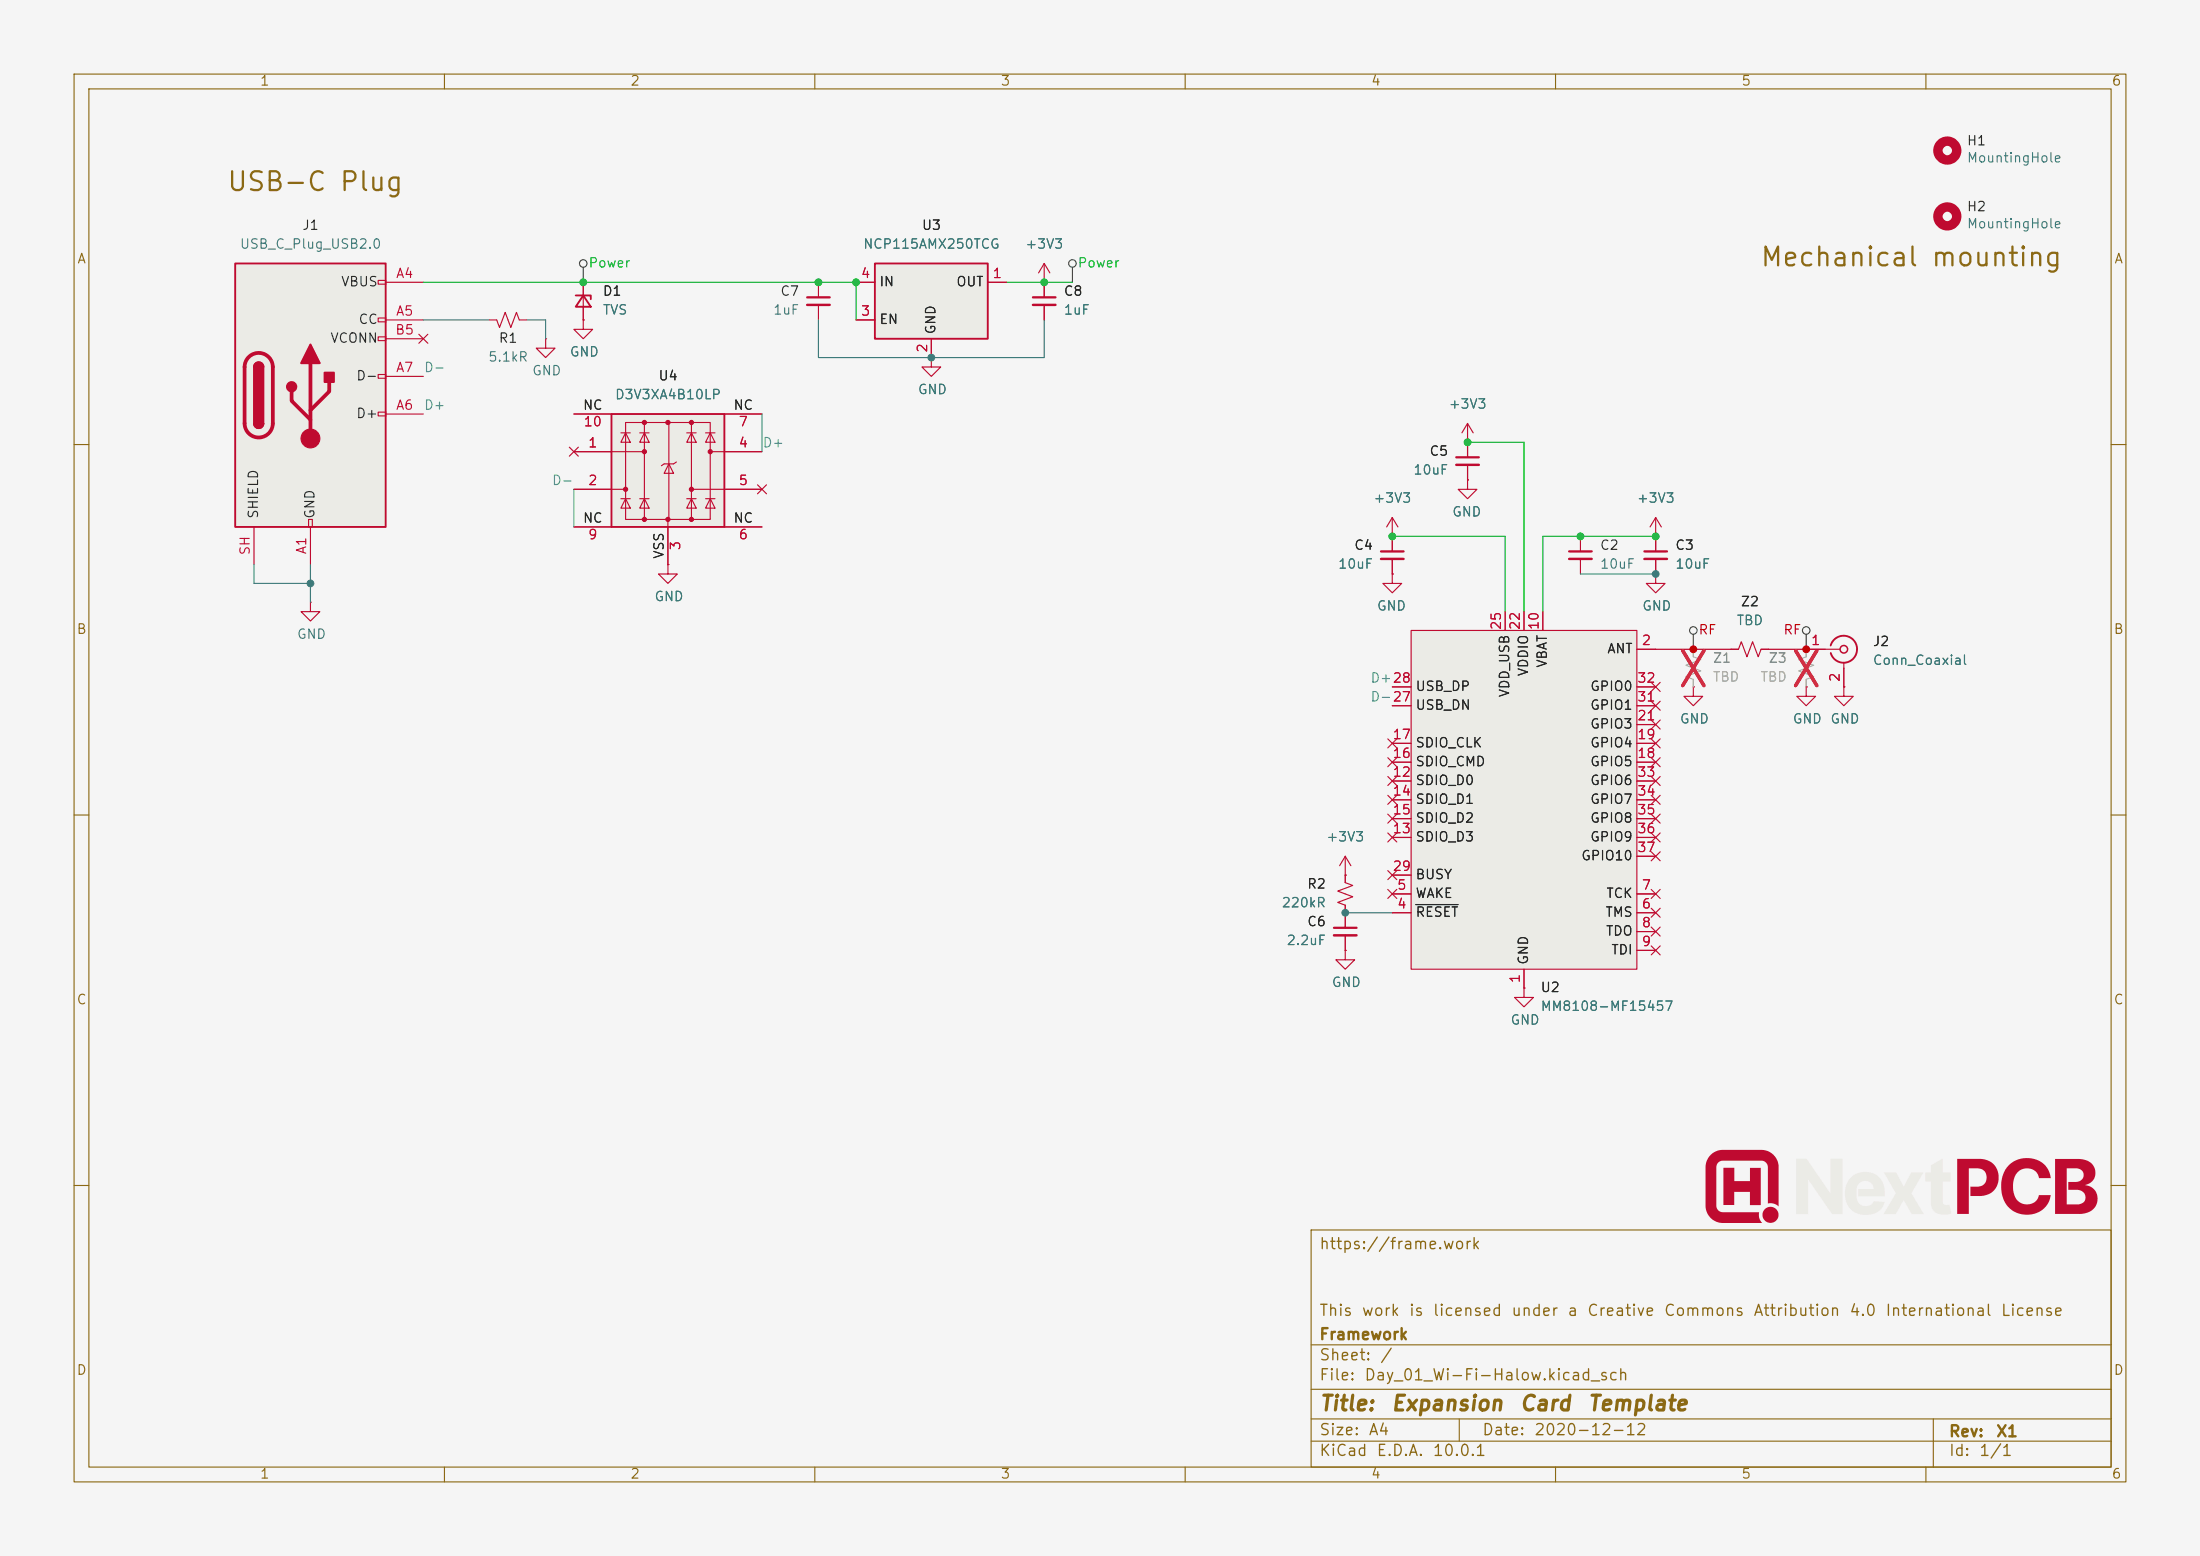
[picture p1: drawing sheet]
<svg xmlns="http://www.w3.org/2000/svg" width="297mm" height="210mm" viewBox="0 0 297 210" stroke-linecap="round" stroke-linejoin="round" font-family="sans-serif">
<path d="M0 0h297v210h-297z" fill="#f5f5f5" stroke="#f5f5f5" stroke-width=".14"/>
<g fill="none" stroke="#8b6914" stroke-width=".15">
<path d="M10 10h277v190h-277zM12 12h273v186h-273zM60 10v2M110 10v2M160 10v2M210 10v2M260 10v2M10 60h2M285 60h2M10 110h2M285 110h2M10 160h2"/>
<path d="M177 166h108v32h-108zM285 160h2M60 198v2M110 198v2M160 198v2M177 194.5h108M177 191.5h108M177 187.5h108M177 181.5h108M197 191.5v3M210 198v2M260 198v2"/>
<path d="M261 191.5v6.5"/>
</g>
<g fill="#ebebe6">
<path d="M242.5 156.4h1.4l3.2 4.7v-4.7h1.6v7.5h-1.4l-3.2-4.7v4.7h-1.6z"/>
<path d="M249.9 158.9a2.67 2.67 0 0 1 3-.5 2.67 2.67 0 0 1 1.5 2.6v.5h-3.5v-1h2l-.1-.6-.5-.4-.7-.1-.6 .3-.3 .7v1.2l.1 .6 .3 .4 .4 .1 .6 .1 .5-.2 .3-.5 1.5 .1-.3 .8-.7 .6-.8 .3-1.1 .1a2.76 2.76 0 0 1-2.4-3.6l.1-.2a2.67 2.67 0 0 1 .7-1.3z"/>
<path d="M254.3 158.2h1.7l1 2 1-2h1.7l-1.7 2.9 1.7 2.8h-1.6l-1.1-1.9-1.1 1.9h-1.6l1.6-2.8z"/>
<path d="M260.7 157.3l1.6-.9v1.8h1v1.3h-1v2.7l.2 .4h.7l.2 1.2-.8 .1-.8-.1-.6-.2-.4-.6-.1-.5v-3h-.8v-1.3h.8z"/>
</g>
<g fill="#bf0a30">
<path d="M232.7 157.6h1.4v1.8h2.1v-1.8h1.5v5l-1.5 .1v-1.8h-2.1v1.7h-1.4z"/>
<path d="M230.9 155.9a2.33 2.33 0 0 1 1.7-.7h5.2a2.34 2.34 0 0 1 2.3 2.3v5.3a1.59 1.59 0 0 0-1.4-.4v-4.9l-.1-.4-.3-.2-.5-.2-5.2-.1-.6 .3-.3 .6v5.3l.2 .5 .3 .2 .3 .1h5a1.59 1.59 0 0 0 .4 1.5h-5.3a2.34 2.34 0 0 1-2.3-2.4v-5.2a2.33 2.33 0 0 1 .6-1.6z"/>
<path d="M264.2 156.4h3.4l.7 .2 .6 .4 .6 .6 .3 1-.1 1-.4 .9a2.62 2.62 0 0 1-2.2 .9h-1.1v-1.2l1.2-.1 .7-.3a1.25 1.25 0 0 0 .2-1.4 1.25 1.25 0 0 0-1.2-.7h-1.1v6.1h-1.6z"/>
<path d="M271.2 157.2a3.3 3.3 0 0 1 5.5 1.1l.2 .7h-1.6l-.2-.6-.4-.4-.6-.3h-.6l-.8 .3-.6 .7-.3 1v1.2l.3 .8 .7 .6 .6 .2h.8l.7-.4 .4-.8h1.5l-.2 1-.7 .8-.9 .6-1.1 .2a3.5 3.5 0 0 1-3.7-3.9 3.9 3.9 0 0 1 1-2.8z"/>
<path d="M277.4 156.4l3.7 .1 .9 .3 .6 .6 .3 .7-.2 .9-.4 .5-.8 .5 .8 .2 .6 .5 .3 .8-.1 .8-.3 .6-.5 .5-.6 .3-.8 .1h-3.5v-6.1h1.6v4.9l1.8-.1a.99 .99 0 0 0 .7-1.2 .99 .99 0 0 0-1.2-.7h-1.1v-1.1h1.2l.5-.2 .4-.5v-.4l-.1-.3-.3-.3-.5-.1h-3z"/>
<circle cx="239" cy="164" r="1.08"/>
</g>
<path d="M31.7 35.6h20.4v35.5h-20.4z" fill="#ebebe6"/>
<g fill="none" stroke="#bf0a30" stroke-width=".15">
<path d="M51.1 37.8h1v.6h-1zM52.1 38.1h5M51.1 42.9h1v.5h-1zM51.1 45.5h1v.5h-1zM51.1 50.5h1v.6h-1zM51.1 55.6h1v.5h-1zM52.1 43.2h5M52.1 55.9h5M52.1 50.8h5M52.1 45.7h5M34.3 71.1v5.1M41.7 70.1h.5v1h-.5z"/>
<path d="M41.9 71.1v5.1M188 72.4v2M188 75.4v2.1"/>
</g>
<path d="M31.7 35.6h20.4v35.5h-20.4zM34.3 49.5a.64 .64 0 0 1 .6-.6 .64 .64 0 0 1 .7 .6M34.3 57.2a.64 .64 0 0 0 .6 .6 .64 .64 0 0 0 .7-.6" fill="none" stroke="#bf0a30" stroke-width=".25"/>
<path d="M33.6 48.2a1.9 1.9 0 0 1 2-.4 1.9 1.9 0 0 1 1.2 1.7v7.7a1.91 1.91 0 0 1-1.9 1.8 1.91 1.91 0 0 1-1.9-1.8v-7.7a1.9 1.9 0 0 1 .6-1.3zM39.4 52.8v1.3l2.5 2.5M41.9 49v10.2M44.4 51.6v1.2l-2.5 2.6" fill="none" stroke="#bf0a30" stroke-width=".51"/>
<g fill="#bf0a30" stroke="#bf0a30" stroke-width=".25">
<path d="M34.3 49.5h1.3v7.7h-1.3z"/>
<path d="M34.5 49.1a.64 .64 0 0 1 .7-.2 .64 .64 0 0 1 .4 .6h-1.3z"/>
<path d="M34.3 57.2h1.3a.64 .64 0 0 1-.7 .6 .64 .64 0 0 1-.6-.6z"/>
<path d="M41.9 46.5l1.3 2.5h-2.6z"/>
<path d="M43.8 50.3h1.3v1.3h-1.3z"/>
<circle cx="39.4" cy="52.2" r=".63"/>
</g>
<circle cx="41.9" cy="59.2" r="1.27" fill="#bf0a30" stroke="#bf0a30" stroke-width=".15"/>
<path d="M186.4 74.4h3.1" fill="none" stroke="#bf0a30" stroke-width=".3"/>
<path d="M186.4 75.4h3.1" fill="none" stroke="#bf0a30" stroke-width=".33"/>
<path d="M190.5 85.1h30.5v45.7h-30.5z" fill="#ebebe6"/>
<g fill="none" stroke="#bf0a30" stroke-width=".15">
<path d="M141 38.1h.1M141 35.6l-.8 1.2M141 35.6l.7 1.2M141 35.6v2.5M125.7 48.3v1.2h1.3l-1.3 1.3-1.2-1.3h1.2M125.7 48.3h.1M198.1 59.7h.1M198.1 57.2v4.5M198.1 57.2l-.7 1.2M198.1 57.2l.8 1.2M188 72.4h.1M188 77.5v1.2h-1.3l1.3 1.3 1.2-1.3h-1.2"/>
<path d="M188 77.5h.1M188 69.9l-.8 1.2M188 69.9l.7 1.2M188 69.9v2.5M198.1 64.8v1.2h-1.3l1.3 1.3 1.3-1.3h-1.3M198.1 64.8h.1M198.1 62.7v2.1M213.4 72.4v2M213.4 75.4v2.1M223.5 72.4h.1M223.5 77.5v1.2h1.3l-1.3 1.3-1.3-1.3h1.3M223.5 77.5h.1"/>
<path d="M223.5 69.9l-.7 1.2M223.5 69.9l.8 1.2M223.5 69.9v4.5M223.5 75.4v2.1M41.9 81.3v1.3h1.3l-1.3 1.2-1.3-1.2h1.3M41.9 81.3h.1M188 95.3h2.5M188 92.7h2.5M190.5 85.1h30.5v45.7h-30.5zM203.2 82.6v2.5M205.7 82.6v2.5M208.3 82.6v2.5"/>
<path d="M221 87.6h2.5M221 97.8h2.5M221 95.3h2.5M221 92.7h2.5M228.6 92.7v1.3h1.3l-1.3 1.3-1.3-1.3h1.3M228.6 92.7h.1M233.7 87.6h1l.4-1 .7 2 .8-2 .8 2 .3-1h1.1M243.8 92.7v1.3h1.3l-1.3 1.3-1.2-1.3h1.2M243.8 92.7h.1M243.8 87.6h4.6M248.9 92.7v1.3h1.3l-1.3 1.3-1.3-1.3h1.3M248.9 92.7h.1"/>
<path d="M248.9 89.4v3.3M181.6 115.6v3.5l1 .4-2 .8 2 .7-2 .8 1 .4v1M181.6 118.1h.1M181.6 115.6l-.8 1.2M181.6 115.6l.8 1.2M188 110.5h2.5M188 102.9h2.5M188 100.3h2.5M188 118.1h2.5M188 105.4h2.5M188 108h2.5M188 113h2.5"/>
<path d="M221 110.5h2.5M221 102.9h2.5M221 100.3h2.5M221 105.4h2.5M221 108h2.5M221 113h2.5M221 115.6h2.5M181.6 128.3v1.2h1.3l-1.3 1.3-1.3-1.3h1.3M181.6 128.3h.1M188 123.2h2.5M188 120.7h2.5M205.7 133.4v1.2h1.3l-1.3 1.3-1.2-1.3h1.2"/>
<path d="M205.7 133.4h.1M205.7 130.8v2.6M221 123.2h2.5M221 120.7h2.5M221 125.7h2.5M221 128.3h2.5"/>
</g>
<path d="M191.1 122.1h5.7" fill="none" stroke="#282828" stroke-width=".15"/>
<path d="M196.6 61.7h3M211.8 74.4h3.1M222 74.4h3" fill="none" stroke="#bf0a30" stroke-width=".3"/>
<path d="M196.6 62.7h3M211.8 75.4h3.1M222 75.4h3" fill="none" stroke="#bf0a30" stroke-width=".33"/>
<path d="M247.1 87.1a1.81 1.81 0 0 1 2.8-1 1.81 1.81 0 0 1 0 3 1.81 1.81 0 0 1-2.7-1" fill="none" stroke="#bf0a30" stroke-width=".25"/>
<circle cx="248.9" cy="87.6" r=".51" fill="none" stroke="#bf0a30" stroke-width=".2"/>
<path d="M228.6 87.6v1l1 .4-2 .8 2 .8-2 .7 1 .4v1M243.8 87.6v1l-1 .4 2.1 .8-2.1 .8 2.1 .7-1.1 .4v1" fill="none" stroke="#adadad" stroke-width=".15"/>
<path d="M227.2 87.8l2.8 4.7M230 87.8l-2.8 4.7M242.4 87.8l2.9 4.7M245.3 87.8l-2.9 4.7" fill="none" stroke="#e12e31" stroke-width=".46"/>
<g fill="none" stroke="#bf0a30" stroke-width="1.3">
<circle cx="262.9" cy="20.3" r="1.27"/>
<circle cx="262.9" cy="29.2" r="1.27"/>
</g>
<path d="M82.5 55.9h15.3v15.2h-15.3z" fill="#ebebe6"/>
<g fill="none" stroke="#bf0a30" stroke-width=".15">
<path d="M141 38.1v2M77.5 55.9h5M83.8 58.4h1.3M84.5 57h11.4v13.1h-11.4zM84.5 58.4l.6 1.3h-1.3zM86.4 58.4h1.2M87 58.4l.6 1.3h-1.2zM87 57v13.1M90.3 57v13.1M92.7 58.4h1.3M93.3 58.4l.7 1.3h-1.3zM93.3 57v13.1"/>
<path d="M95.2 58.4h1.3M95.9 58.4l.6 1.3h-1.3zM97.8 55.9h5.1M141 41.1v2.1M77.5 61h9.5M77.5 66h7M77.5 71.1h5M83.8 67.3h1.3M84.5 67.3l.6 1.3h-1.3zM86.4 67.3h1.2M87 67.3l.6 1.3h-1.2zM90.2 76.2v1.3h1.2l-1.2 1.2-1.3-1.2h1.3"/>
<path d="M90.2 76.2h.1M90.2 70.1v6.1M90.3 62.6l.6 1.3h-1.2zM91.3 62.4l-.4 .2h-1.2l-.4 .3M92.7 67.3h1.3M93.3 67.3l.7 1.3h-1.3zM93.3 66h9.6M95.2 67.3h1.3M95.9 67.3l.6 1.3h-1.3zM95.9 61h7M97.8 71.1h5.1M181.6 123.2v2"/>
<path d="M181.6 126.2v2.1"/>
</g>
<path d="M82.5 55.9h15.3v15.2h-15.3z" fill="none" stroke="#bf0a30" stroke-width=".25"/>
<g fill="#bf0a30" stroke="#bf0a30" stroke-width=".15">
<circle cx="84.5" cy="66" r=".28"/>
<circle cx="87" cy="57" r=".28"/>
<circle cx="87" cy="61" r=".28"/>
<circle cx="87" cy="70.1" r=".28"/>
<circle cx="90.2" cy="57" r=".28"/>
<circle cx="90.2" cy="70.1" r=".28"/>
<circle cx="93.3" cy="57" r=".28"/>
<circle cx="93.3" cy="66" r=".28"/>
<circle cx="93.3" cy="70.1" r=".28"/>
<circle cx="95.9" cy="61" r=".28"/>
</g>
<path d="M139.4 40.1h3.1M180.1 125.2h3" fill="none" stroke="#bf0a30" stroke-width=".3"/>
<path d="M139.4 41.1h3.1M180.1 126.2h3" fill="none" stroke="#bf0a30" stroke-width=".33"/>
<path d="M118.1 35.6h15.2v10.1h-15.2z" fill="#ebebe6"/>
<path d="M77.7 39.9h2.1v.5M78.7 39.9l1.1 1.5h-2.1zM118.1 35.6h15.2v10.1h-15.2z" fill="none" stroke="#bf0a30" stroke-width=".25"/>
<g fill="none" stroke="#bf0a30" stroke-width=".15">
<path d="M78.7 38.1v5.1M110.5 38.1v2M115.6 38.1h2.5M133.3 38.1h2.6M141 38.1h.1M141 38.1v2M56.5 45.1l1.3 1.2M57.8 45.1l-1.3 1.2M66 43.2h1.1l.3 1 .8-2 .8 2 .7-2 .4 1h1M73.7 45.7v1.3h1.2l-1.2 1.3-1.3-1.3h1.3M73.7 45.7h.1M77.5 55.9h5"/>
<path d="M78.7 43.2v1.3h1.3l-1.3 1.2-1.2-1.2h1.2M78.7 43.2h.1M97.8 55.9h5.1M110.5 41.1v2.1M115.6 43.2h2.5M125.7 48.3h.1M125.7 45.7v2.6M141 41.1v2.1M198.1 59.7h.1M198.1 59.7v2M76.9 60.4l1.2 1.2M77.5 61h5"/>
<path d="M77.5 66h5M77.5 71.1h5M78.1 60.4l-1.2 1.2M90.2 76.2h.1M90.2 71.1v5.1M97.8 61h5.1M97.8 66h5.1M97.8 71.1h5.1M102.3 65.4l1.2 1.2M103.5 65.4l-1.2 1.2M188 72.4h.1M188 77.5h.1"/>
<path d="M188 72.4v2M188 75.4v2.1M198.1 64.8h.1M198.1 62.7v2.1M223.5 77.5h.1M223.5 72.4h.1M223.5 72.4v2M223.5 75.4v2.1M187.4 99.7l1.2 1.2M188 95.3h2.5M188 92.7h2.5M188.6 99.7l-1.2 1.2"/>
<path d="M203.2 82.6v2.5M205.7 82.6v2.5M208.3 82.6v2.5M221 87.6h2.5M221 97.8h2.5M221 95.3h2.5M221 92.7h2.5M222.9 94.6l1.2 1.3M222.9 92.1l1.2 1.2M222.9 99.7l1.2 1.2M222.9 97.2l1.2 1.2M224.1 94.6l-1.2 1.3"/>
<path d="M224.1 92.1l-1.2 1.2M224.1 99.7l-1.2 1.2M224.1 97.2l-1.2 1.2M228.6 92.7h.1M233.7 87.6h1M237.7 87.6h1.1M243.8 92.7h.1M243.8 87.6h2.6M248.9 92.7h.1M248.9 90.2v2.5M181.6 118.1h.1M181.6 118.1v1"/>
<path d="M187.4 117.5l1.2 1.2M187.4 112.4l1.2 1.2M187.4 109.9l1.2 1.2M187.4 107.3l1.2 1.3M187.4 104.8l1.2 1.2M187.4 102.3l1.2 1.2M188 110.5h2.5M188 102.9h2.5M188 100.3h2.5M188 118.1h2.5M188 105.4h2.5M188 108h2.5"/>
<path d="M188 113h2.5M188.6 117.5l-1.2 1.2M188.6 112.4l-1.2 1.2M188.6 109.9l-1.2 1.2M188.6 107.3l-1.2 1.3M188.6 104.8l-1.2 1.2M188.6 102.3l-1.2 1.2M221 110.5h2.5M221 102.9h2.5M221 100.3h2.5M221 105.4h2.5M221 108h2.5"/>
<path d="M221 113h2.5M221 115.6h2.5M222.9 112.4l1.2 1.2M222.9 115l1.2 1.2M222.9 109.9l1.2 1.2M222.9 107.3l1.2 1.3M222.9 104.8l1.2 1.2M222.9 102.3l1.2 1.2M224.1 112.4l-1.2 1.2M224.1 115l-1.2 1.2M224.1 109.9l-1.2 1.2M224.1 107.3l-1.2 1.3"/>
<path d="M224.1 104.8l-1.2 1.2M224.1 102.3l-1.2 1.2M181.6 128.3h.1M181.6 122.2v3M181.6 126.2v2.1M187.4 120l1.2 1.3M188 123.2h2.5M188 120.7h2.5M188.6 120l-1.2 1.3M205.7 133.4h.1M205.7 130.8v2.6M221 123.2h2.5"/>
<path d="M221 120.7h2.5M221 125.7h2.5M221 128.3h2.5M222.9 127.7l1.2 1.2M222.9 122.6l1.2 1.2M222.9 120l1.2 1.3M222.9 125.1l1.2 1.2M224.1 127.7l-1.2 1.2M224.1 122.6l-1.2 1.2M224.1 120l-1.2 1.3M224.1 125.1l-1.2 1.2"/>
</g>
<path d="M109 40.1h3" fill="none" stroke="#bf0a30" stroke-width=".3"/>
<path d="M109 41.1h3" fill="none" stroke="#bf0a30" stroke-width=".33"/>
<g fill="none" stroke="#484848" stroke-width=".15">
<path d="M78.7 36.1v2M144.8 36.1v2M228.6 85.6v2M243.8 85.6v2"/>
<circle cx="78.7" cy="35.6" r=".51"/>
<circle cx="144.8" cy="35.6" r=".51"/>
<circle cx="228.6" cy="85.1" r=".51"/>
<circle cx="243.8" cy="85.1" r=".51"/>
</g>
<path d="M57.1 38.1h58.5v5.1M135.9 38.1h8.9M198.1 59.7h7.6v22.9M188 72.4h15.2v10.2M223.5 72.4h-15.2v10.2" fill="none" stroke="#00c200" stroke-width=".15"/>
<path d="M223.5 87.6h10.2M238.8 87.6h5" fill="none" stroke="#c20000" stroke-width=".15"/>
<path d="M57.1 43.2h8.9M71.1 43.2h2.6v2.5M110.5 43.2v5.1h30.5v-5.1M34.3 76.2v2.5h7.6M41.9 76.2v5.1M213.4 77.5h10.1M181.6 123.2h6.4" fill="none" stroke="#3d7a7a" stroke-width=".15"/>
<path d="M102.9 55.9v5.1M77.5 66v5.1" fill="none" stroke="#00c2c2" stroke-width=".15"/>
<path d="M191.1 122.1h5.7" fill="none" stroke="#282828" stroke-width=".15"/>
<path d="M228.6 87.6v1M228.6 91.7v1M243.8 87.6v1M243.8 91.7v1" fill="none" stroke="#adadad" stroke-width=".15"/>
<path d="M227.2 87.8l2.8 4.7M230 87.8l-2.8 4.7M242.4 87.8l2.9 4.7M245.3 87.8l-2.9 4.7" fill="none" stroke="#e12e31" stroke-width=".46"/>
<g fill="#3d7a7a" stroke="#3d7a7a" stroke-width=".14">
<circle cx="41.9" cy="78.7" r=".46"/>
<circle cx="223.5" cy="77.5" r=".46"/>
<circle cx="181.6" cy="123.2" r=".46"/>
<circle cx="125.7" cy="48.3" r=".46"/>
</g>
<g fill="#00c200" stroke="#00c200" stroke-width=".14">
<circle cx="78.7" cy="38.1" r=".46"/>
<circle cx="198.1" cy="59.7" r=".46"/>
<circle cx="188" cy="72.4" r=".46"/>
<circle cx="223.5" cy="72.4" r=".46"/>
<circle cx="213.4" cy="72.4" r=".46"/>
<circle cx="110.5" cy="38.1" r=".46"/>
<circle cx="141" cy="38.1" r=".46"/>
<circle cx="115.6" cy="38.1" r=".46"/>
</g>
<g fill="#c20000" stroke="#c20000" stroke-width=".14">
<circle cx="228.6" cy="87.6" r=".46"/>
<circle cx="243.8" cy="87.6" r=".46"/>
</g>
<g font-size="2.5" fill="#8b6914">
<text x="30.5" y="26.4">USB-C Plug</text>
<text x="237.5" y="36.6">Mechanical mounting</text>
</g>
<g font-size="2" fill="#8b6914">
<text x="178" y="190.9">Title:</text>
<text x="187.7" y="190.9">Expansion</text>
<text x="205" y="190.9">Card</text>
<text x="214.2" y="190.9">Template</text>
</g>
<g font-size="1.5" fill="#8b6914">
<text x="178" y="169">https://frame.work</text>
<text x="178" y="178">This</text>
<text x="183.7" y="178">work</text>
<text x="190.1" y="178">is</text>
<text x="193.3" y="178">licensed</text>
<text x="203.9" y="178">under</text>
<text x="211.5" y="178">a</text>
<text x="214.2" y="178">Creative</text>
<text x="224.5" y="178">Commons</text>
<text x="236.6" y="178">Attribution</text>
<text x="249.6" y="178">4.0</text>
<text x="254.4" y="178">International</text>
<text x="270" y="178">License</text>
<text x="178" y="184">Sheet:</text>
<text x="178" y="181.2">Framework</text>
<text x="186.2" y="184">/</text>
<text x="178" y="186.7">File:</text>
<text x="184.1" y="186.7">Day_01_Wi-Fi-Halow.kicad_sch</text>
<text x="178" y="196.9">KiCad</text>
<text x="178" y="194.1">Size:</text>
<text x="184.7" y="194.1">A4</text>
<text x="185.7" y="196.9">E.D.A.</text>
<text x="193.3" y="196.9">10.0.1</text>
<text x="200" y="194.1">Date:</text>
<text x="207" y="194.1">2020-12-12</text>
<text x="263" y="194.3">Rev:</text>
<text x="263" y="196.9">Id:</text>
<text x="267.1" y="196.9">1/1</text>
<text x="269.4" y="194.3">X1</text>
</g>
<g font-size="1.3" fill="#8b6914">
<text x="35" y="11.9">1</text>
<text x="85" y="11.9">2</text>
<text x="135" y="11.9">3</text>
<text x="185" y="11.9">4</text>
<text x="235" y="11.9">5</text>
<text x="285" y="11.9">6</text>
<text x="10.3" y="35.9">A</text>
<text x="285.3" y="35.9">A</text>
<text x="10.3" y="85.9">B</text>
<text x="285.3" y="85.9">B</text>
<text x="10.3" y="135.9">C</text>
<text x="285.3" y="135.9">C</text>
<text x="10.3" y="185.9">D</text>
<text x="285.3" y="185.9">D</text>
<text x="35" y="199.9">1</text>
<text x="85" y="199.9">2</text>
<text x="135" y="199.9">3</text>
<text x="185" y="199.9">4</text>
<text x="235" y="199.9">5</text>
<text x="285" y="199.9">6</text>
</g>
<g font-size="1.3" fill="#282828">
<text x="265.4" y="19.9">H1</text>
<text x="265.4" y="28.8">H2</text>
<text x="40.7" y="31.3">J1</text>
<text x="124.4" y="31.3">U3</text>
<text x="46" y="39">VBUS</text>
<text x="81.3" y="40.2">D1</text>
<text x="105.3" y="40.2">C7</text>
<text x="118.6" y="39">IN</text>
<text x="129" y="39">OUT</text>
<text x="143.5" y="40.2">C8</text>
<text x="44.5" y="46.6">VCONN</text>
<text x="48.3" y="44">CC</text>
<text x="67.2" y="46.6">R1</text>
<text x="118.6" y="44">EN</text>
<text x="126.6" y="45.2" transform="rotate(-90 126.6 45.2)">GND</text>
<text x="48" y="51.7">D-</text>
<text x="88.8" y="51.7">U4</text>
<text x="48" y="56.7">D+</text>
<text x="78.6" y="55.6">NC</text>
<text x="98.9" y="55.6">NC</text>
<text x="192.9" y="61.8">C5</text>
<text x="35.2" y="70.1" transform="rotate(-90 35.2 70.1)">SHIELD</text>
<text x="42.8" y="70.1" transform="rotate(-90 42.8 70.1)">GND</text>
<text x="78.6" y="70.9">NC</text>
<text x="98.9" y="70.9">NC</text>
<text x="89.9" y="75.5" transform="rotate(-90 89.9 75.5)">VSS</text>
<text x="182.7" y="74.5">C4</text>
<text x="215.9" y="74.5">C2</text>
<text x="226.1" y="74.5">C3</text>
<text x="234.9" y="82.1">Z2</text>
<text x="216.9" y="88.5">ANT</text>
<text x="252.7" y="87.5">J2</text>
<text x="191" y="93.6">USB_DP</text>
<text x="204.1" y="94.2" transform="rotate(-90 204.1 94.2)">VDD_USB</text>
<text x="206.6" y="91.4" transform="rotate(-90 206.6 91.4)">VDDIO</text>
<text x="209.1" y="90.2" transform="rotate(-90 209.1 90.2)">VBAT</text>
<text x="214.6" y="93.6">GPIO0</text>
<text x="191" y="96.1">USB_DN</text>
<text x="191" y="101.2">SDIO_CLK</text>
<text x="214.6" y="101.2">GPIO4</text>
<text x="214.6" y="98.7">GPIO3</text>
<text x="214.6" y="96.1">GPIO1</text>
<text x="191" y="106.3">SDIO_D0</text>
<text x="191" y="103.7">SDIO_CMD</text>
<text x="214.6" y="103.7">GPIO5</text>
<text x="214.6" y="106.3">GPIO6</text>
<text x="191" y="111.4">SDIO_D2</text>
<text x="191" y="113.9">SDIO_D3</text>
<text x="191" y="108.8">SDIO_D1</text>
<text x="214.6" y="108.8">GPIO7</text>
<text x="214.6" y="111.4">GPIO8</text>
<text x="214.6" y="113.9">GPIO9</text>
<text x="191" y="119">BUSY</text>
<text x="213.4" y="116.4">GPIO10</text>
<text x="176.4" y="120.2">R2</text>
<text x="176.4" y="125.3">C6</text>
<text x="191" y="124.1">RESET</text>
<text x="191" y="121.5">WAKE</text>
<text x="216.6" y="124.1">TMS</text>
<text x="216.8" y="121.5">TCK</text>
<text x="206.6" y="130.3" transform="rotate(-90 206.6 130.3)">GND</text>
<text x="216.7" y="126.6">TDO</text>
<text x="217.4" y="129.1">TDI</text>
<text x="207.9" y="134.2">U2</text>
</g>
<g font-size="1.3" fill="#3d7a7a">
<text x="265.4" y="22.3">MountingHole</text>
<text x="32.3" y="33.9">USB_C_Plug_USB2.0</text>
<text x="116.4" y="33.9">NCP115AMX250TCG</text>
<text x="138.3" y="33.9">+3V3</text>
<text x="265.4" y="31.1">MountingHole</text>
<text x="81.3" y="42.8">TVS</text>
<text x="104.3" y="42.8">1uF</text>
<text x="143.5" y="42.8">1uF</text>
<text x="65.8" y="49.1">5.1kR</text>
<text x="71.8" y="51">GND</text>
<text x="76.8" y="48.4">GND</text>
<text x="123.8" y="53.5">GND</text>
<text x="82.9" y="54.2">D3V3XA4B10LP</text>
<text x="195.5" y="55.5">+3V3</text>
<text x="190.7" y="64.4">10uF</text>
<text x="185.3" y="68.2">+3V3</text>
<text x="196" y="70">GND</text>
<text x="220.9" y="68.2">+3V3</text>
<text x="180.6" y="77.1">10uF</text>
<text x="215.9" y="77.1">10uF</text>
<text x="226.1" y="77.1">10uF</text>
<text x="88.3" y="81.5">GND</text>
<text x="185.8" y="82.7">GND</text>
<text x="221.6" y="82.7">GND</text>
<text x="40" y="86.5">GND</text>
<text x="234.4" y="84.7">TBD</text>
<text x="252.7" y="90.1">Conn_Coaxial</text>
<text x="226.7" y="98">GND</text>
<text x="241.9" y="98">GND</text>
<text x="247" y="98">GND</text>
<text x="179" y="113.9">+3V3</text>
<text x="172.9" y="122.8">220kR</text>
<text x="173.6" y="127.9">2.2uF</text>
<text x="179.7" y="133.5">GND</text>
<text x="207.9" y="136.8">MM8108-MF15457</text>
<text x="203.8" y="138.6">GND</text>
</g>
<g font-size="1.3" fill="#bf0a30">
<text x="53.4" y="37.8">A4</text>
<text x="116.1" y="37.8">4</text>
<text x="133.9" y="37.8">1</text>
<text x="53.3" y="45.5">B5</text>
<text x="53.4" y="42.9">A5</text>
<text x="116.1" y="42.9">3</text>
<text x="125.5" y="47.7" transform="rotate(-90 125.5 47.7)">2</text>
<text x="53.4" y="50.5">A7</text>
<text x="53.4" y="55.6">A6</text>
<text x="78.7" y="57.9">10</text>
<text x="99.6" y="57.9">7</text>
<text x="79.3" y="60.7">1</text>
<text x="79.3" y="65.8">2</text>
<text x="99.6" y="60.7">4</text>
<text x="99.6" y="65.8">5</text>
<text x="34" y="75" transform="rotate(-90 34 75)">SH</text>
<text x="41.7" y="74.9" transform="rotate(-90 41.7 74.9)">A1</text>
<text x="79.3" y="73.1">9</text>
<text x="92.2" y="74.4" transform="rotate(-90 92.2 74.4)">3</text>
<text x="99.6" y="73.1">6</text>
<text x="202.9" y="85.1" transform="rotate(-90 202.9 85.1)">25</text>
<text x="205.5" y="85.1" transform="rotate(-90 205.5 85.1)">22</text>
<text x="208" y="85.1" transform="rotate(-90 208 85.1)">10</text>
<text x="221.5" y="87.4">2</text>
<text x="244.4" y="87.4">1</text>
<text x="187.9" y="95">27</text>
<text x="187.9" y="92.5">28</text>
<text x="220.9" y="95">31</text>
<text x="220.9" y="92.5">32</text>
<text x="248.7" y="92.1" transform="rotate(-90 248.7 92.1)">2</text>
<text x="187.9" y="100.1">17</text>
<text x="220.9" y="100.1">19</text>
<text x="220.9" y="97.5">21</text>
<text x="187.9" y="105.2">12</text>
<text x="187.9" y="107.7">14</text>
<text x="187.9" y="102.6">16</text>
<text x="220.9" y="102.6">18</text>
<text x="220.9" y="105.2">33</text>
<text x="220.9" y="107.7">34</text>
<text x="187.9" y="110.2">15</text>
<text x="187.9" y="112.8">13</text>
<text x="220.9" y="110.2">35</text>
<text x="220.9" y="112.8">36</text>
<text x="187.9" y="117.9">29</text>
<text x="220.9" y="115.3">37</text>
<text x="188.5" y="122.9">4</text>
<text x="188.5" y="120.4">5</text>
<text x="221.5" y="122.9">6</text>
<text x="221.5" y="120.4">7</text>
<text x="221.5" y="125.5">8</text>
<text x="221.5" y="128">9</text>
<text x="205.5" y="132.8" transform="rotate(-90 205.5 132.8)">1</text>
</g>
<g font-size="1.3" fill="#00c200">
<text x="79.3" y="36.4">Power</text>
<text x="145.4" y="36.4">Power</text>
</g>
<g font-size="1.3" fill="#00c2c2">
<text x="57.1" y="50.5">D-</text>
<text x="57.1" y="55.6">D+</text>
<text x="74.4" y="65.8">D-</text>
<text x="102.9" y="60.7">D+</text>
<text x="184.9" y="95">D-27</text>
<text x="184.9" y="92.4">D+28</text>
</g>
<g font-size="1.3" fill="#c20000">
<text x="229.2" y="86">RF</text>
<text x="240.7" y="86">RF</text>
</g>
<g font-size="1.3" fill="#8f8f8f">
<text x="231.1" y="89.8">Z1</text>
<text x="238.7" y="89.8">Z3</text>
</g>
<g font-size="1.3" fill="#a8a8a8">
<text x="231.1" y="92.3">TBD</text>
<text x="237.6" y="92.3">TBD</text>
</g>
</svg>
